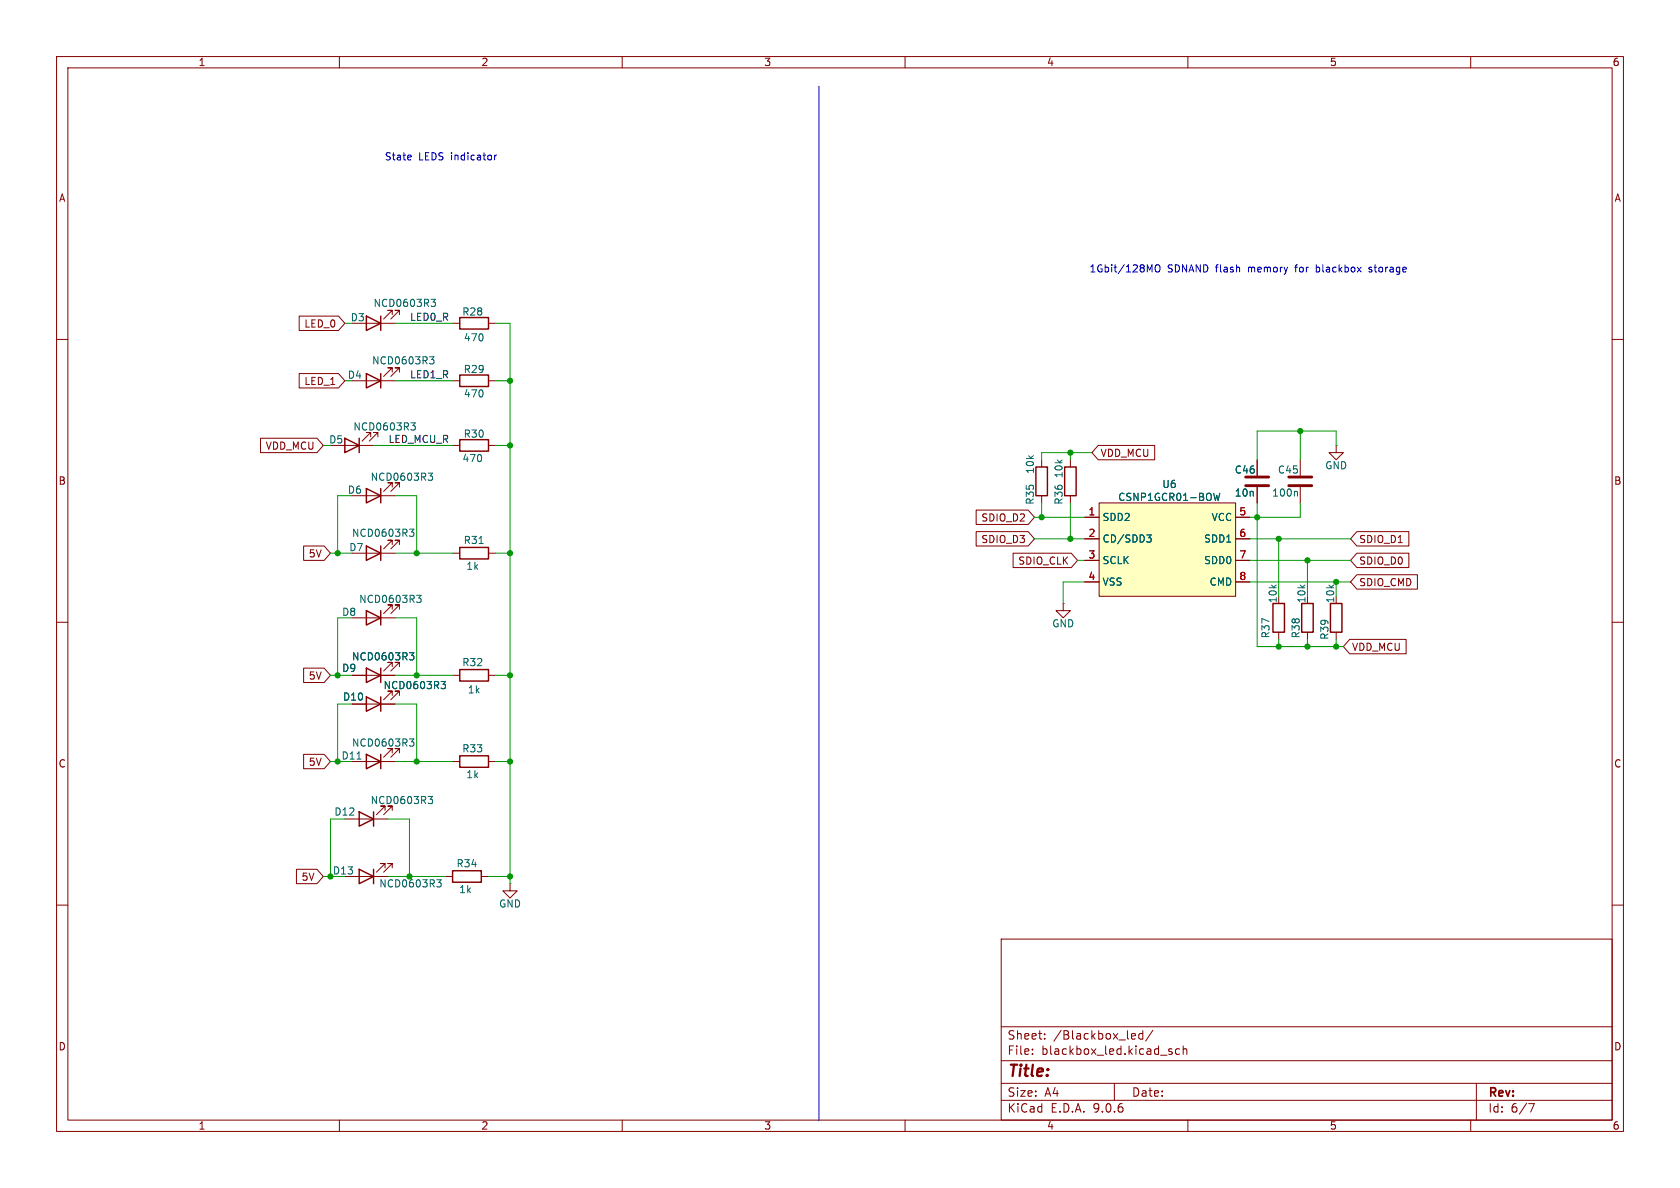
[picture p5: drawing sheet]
<svg xmlns="http://www.w3.org/2000/svg" width="297mm" height="210mm" viewBox="0 0 297 210" stroke-linecap="round" stroke-linejoin="round" font-family="sans-serif">
<g fill="none" stroke="#840000" stroke-width=".18">
<path d="M10 10h277v190h-277zM12 12h273v186h-273zM60 10v2M110 10v2M160 10v2M210 10v2M260 10v2M62.2 57.2h7.6M69.3 55.6v-.7h-.7h.7l-1.5 1.5M70.6 55.6v-.7h-.8h.8l-1.5 1.5M80 57.2h1.3M86.4 57.2h1.2"/>
<path d="M10 60h2M58.4 78.7h7.6M62.2 67.3h7.6M65.5 77.2v-.7h-.7h.7l-1.5 1.5M66.8 77.2v-.7h-.8h.8l-1.5 1.5M69.3 65.8v-.8h-.7h.7l-1.5 1.5M70.6 65.8v-.8h-.8h.8l-1.5 1.5M80 78.7h1.3M80 67.3h1.3M86.4 78.7h1.2M86.4 67.3h1.2M236.2 78.7v1.3h1.3l-1.3 1.3-1.3-1.3h1.3"/>
<path d="M236.2 78.7h.1M285 60h2M62.2 87.6h7.6M62.2 97.8h7.6M69.3 86.1v-.8h-.7h.7l-1.5 1.6M69.3 96.3v-.8h-.7h.7l-1.5 1.5M70.6 86.1v-.8h-.8h.8l-1.5 1.6M70.6 96.3v-.8h-.8h.8l-1.5 1.5M80 97.8h1.3M86.4 97.8h1.2M184.1 81.3v1.3M184.1 87.6v1.3"/>
<path d="M189.2 81.3v1.3M189.2 87.6v1.3M222.2 81.3v2.8M222.2 86.1v2.8M229.9 81.3v2.8M229.9 86.1v2.8M10 110h2M62.2 109.2h7.6M62.2 119.4h7.6M69.3 107.7v-.8h-.7h.7l-1.5 1.6M69.3 117.9v-.8h-.7h.7l-1.5 1.5M70.6 107.7v-.8h-.8h.8l-1.5 1.6"/>
<path d="M70.6 117.9v-.8h-.8h.8l-1.5 1.5M80 119.4h1.3M86.4 119.4h1.2M188 106.7v1.3h1.2l-1.2 1.2-1.3-1.2h1.3M188 106.7h.1M226.1 111.8v1.2M231.1 111.8v1.2M236.2 111.8v1.2M285 110h2M62.2 134.6h7.6M62.2 124.5h7.6M69.3 133.1v-.8h-.7h.7l-1.5 1.6"/>
<path d="M69.3 122.9v-.7h-.7h.7l-1.5 1.5M70.6 133.1v-.8h-.8h.8l-1.5 1.6M70.6 122.9v-.7h-.8h.8l-1.5 1.5M80 134.6h1.3M86.4 134.6h1.2M61 154.9h7.6M61 144.8h7.6M68.1 153.4v-.7h-.8h.8l-1.6 1.5M68.1 143.3v-.8h-.8h.8l-1.6 1.5M69.3 153.4v-.7h-.7h.7l-1.5 1.5M69.3 143.3v-.8h-.7h.7l-1.5 1.5M78.7 154.9h1.3"/>
<path d="M85.1 154.9h1.3M90.2 156.2v1.3h1.2l-1.2 1.3-1.3-1.3h1.3M90.2 156.2h.1M10 160h2M177 166h108v32h-108zM285 160h2M60 198v2M110 198v2M160 198v2M177 194.5h108M177 191.5h108M177 187.5h108"/>
<path d="M177 181.5h108M182.5 186.3v.1M182.5 185.5v.1M184.7 183.6v.1M184.7 182.8v.1M197 191.5v3M200.5 182.7l.2 .4-.7 .1M200.7 183.6l-.2 .1M202 182.2v1.5M202 182.8l-.4-.1-.3 .3v.4l.2 .2h.5M203.8 182.1l-1.3 2M206.7 185.8l.5 .2v.2l-.2 .2-.4-.1"/>
<path d="M206.7 185.5h.5M208.5 185.5l-.4-.1-.3 .3v.4l.2 .2h.5M209.2 185.5l.2-.1 .3 .1 .1 .9M209.2 184.9v1.5M210 198v2M260 198v2M261 191.5v6.5M270.2 195.1h1l-.6 1.5"/>
</g>
<g fill="none" stroke="#840000" stroke-width=".25">
<path d="M64.8 55.9l2.5 1.3-2.5 1.2zM67.3 55.9v2.5M81.3 56.1h5.1v2.1h-5.1zM61 77.5l2.5 1.2-2.5 1.3zM63.5 77.5v2.5M64.8 66l2.5 1.3-2.5 1.3zM67.3 66v2.6M81.3 77.7h5.1v2.1h-5.1zM81.3 66.3h5.1v2h-5.1zM64.8 86.4l2.5 1.2-2.5 1.3zM64.8 96.5l2.5 1.3-2.5 1.3zM67.3 86.4v2.5"/>
<path d="M67.3 96.5v2.6M81.3 96.8h5.1v2h-5.1zM183.1 82.6h2.1v5h-2.1zM188.2 82.6h2v5h-2zM64.8 108l2.5 1.2-2.5 1.3zM64.8 118.1l2.5 1.3-2.5 1.3zM67.3 108v2.5M67.3 118.1v2.6M81.3 118.4h5.1v2h-5.1zM225 106.7h2.1v5.1h-2.1zM230.1 106.7h2.1v5.1h-2.1zM235.2 106.7h2v5.1h-2z"/>
<path d="M64.8 133.4l2.5 1.2-2.5 1.3zM64.8 123.2l2.5 1.3-2.5 1.2zM67.3 123.2v2.5M67.3 133.4v2.5M81.3 133.6h5.1v2h-5.1zM63.5 153.7l2.5 1.2-2.5 1.3zM63.5 143.5l2.5 1.3-2.5 1.3zM66 143.5v2.6M66 153.7v2.5M80 153.9h5.1v2.1h-5.1z"/>
</g>
<g fill="none" stroke="#006464" stroke-width=".18">
<path d="M76.2 52.9h.8l-.4 .5 .3 .1 .1 .4-.3 .3h-.3M72.6 74.7h.8l-.4 .5 .4 .2v.4l-.2 .2h-.4M75.9 63.1h.8l-.4 .4 .4 .2v.4l-.2 .2h-.4M72.4 93.5h.8l-.5 .5 .4 .1 .1 .5-.3 .2h-.3M75.7 83.6h.8l-.5 .5 .4 .1 .1 .5-.3 .2h-.3M84.7 96.1h.7M229.2 86.9l.2 .1v.7M72.4 115.4h.8l-.5 .5 .4 .1 .1 .4-.3 .3h-.3M73.7 105.2h.7l-.4 .5 .4 .1v.5l-.2 .2h-.4M63.1 134.2h.7M72.4 130.6h.8l-.5 .5 .4 .1 .1 .5-.3 .2h-.3M78 120.5h.8l-.5 .5 .4 .1 .1 .4-.3 .2h-.3"/>
<path d="M75.7 140.8h.8l-.5 .5 .4 .1 .1 .4-.3 .3h-.3M77.2 155.5h.8l-.4 .5 .3 .1 .1 .4-.2 .3h-.4"/>
</g>
<path d="M220.2 84.3h4.1M220.2 85.9h4.1M227.8 84.3h4.1M227.8 85.9h4.1" fill="none" stroke="#840000" stroke-width=".51"/>
<path d="M194.3 88.9h24.1v16.5h-24.1z" fill="#ffffc2"/>
<g fill="none" stroke="#840000" stroke-width=".18">
<path d="M52.9 55.9h6.9l1.2 1.3-1.2 1.2h-6.9zM46.1 77.5h9.9l1.1 1.2-1.1 1.3h-9.9zM52.9 66h6.9l1.2 1.3-1.2 1.3h-6.9zM194.2 78.7h9.9v2.6h-9.9l-1.2-1.3zM53.7 96.5h3.6l1.1 1.3-1.1 1.3h-3.6zM172.6 94h9.2l1.1 1.3-1.1 1.2h-9.2zM172.6 90.2h9.2l1.1 1.2-1.1 1.3h-9.2zM179.1 97.8h10.3l1.1 1.3-1.1 1.2h-10.3zM191.8 91.4h2.5M191.8 95.3h2.5M191.8 99.1h2.5M194.3 88.9h24.1v16.5h-24.1z"/>
<path d="M218.4 91.4h2.6M218.4 95.3h2.6M218.4 99.1h2.6M222.2 81.3v2.8M222.2 86.1v2.8M239.9 97.8h9.2v2.5h-9.2l-1.1-1.2zM239.9 94h9.2v2.5h-9.2l-1.1-1.2zM53.7 118.1h3.6l1.1 1.3-1.1 1.3h-3.6zM62.2 119.4h2.6M67.3 119.4h2.5M191.8 102.9h2.5M218.4 102.9h2.6"/>
<path d="M238.6 113h10v2.6h-10l-1.1-1.3zM239.9 101.6h10.7v2.5h-10.7l-1.1-1.2zM53.7 133.3h3.6l1.1 1.3-1.1 1.3h-3.6zM62.2 124.5h2.6M67.3 124.5h2.5M52.4 153.7h3.6l1.1 1.2-1.1 1.3h-3.6z"/>
</g>
<path d="M202.7 94.6h.8l-.4 .4 .3 .2 .1 .4-.2 .2h-.4M214.6 87.2l.3 1.3 .2-.9 .2 .9 .3-1.3M72.4 115.4h.8l-.5 .5 .4 .1 .1 .4-.3 .3h-.3M78 120.5h.8l-.5 .5 .4 .1 .1 .4-.3 .2h-.3" fill="none" stroke="#006464" stroke-width=".18"/>
<path d="M144.8 15.2v182.9M72.5 27.4l.2 .3-.6 .1M72.6 28.2l-.1 .1M87.4 27.4v.9M87.8 27.4l-.4 .3M203.2 47.7l.5-.9v1.3M204.3 47l.2-.2a.43 .43 0 0 1 .6 .4v.5a.42 .42 0 0 1-.5 .4 .42 .42 0 0 1-.4-.4zM232.7 46.8v1.3M232.7 48l.1 .1M232.8 47.2l-.1 .1M242 48l.4 .1M242.4 47.2l-.4 .2 .1 .2 .3 .1" fill="none" stroke="#0000c2" stroke-width=".18"/>
<g fill="none" stroke="#009600" stroke-width=".18">
<path d="M61 57.2h1.2M69.8 57.2h10.2M87.6 57.2h2.6v99M57.1 78.7h1.3M66 78.7h14M69.8 67.3h10.2M87.6 67.3h2.6M87.6 78.7h2.6M229.9 76.2v5.1M236.2 78.7v-2.5h-14v5.1M58.4 97.8h3.8M62.2 87.6h-2.5v10.2"/>
<path d="M69.8 87.6h3.9v10.2M69.8 97.8h10.2M87.6 97.8h2.6M182.9 95.3h8.9M182.9 91.4h8.9M184.1 88.9v2.5M189.2 80v1.3M189.2 88.9v6.4M190.5 99.1h1.3M193 80h-8.9v1.3M221 99.1h17.8M221 95.3h17.8"/>
<path d="M222.2 88.9v25.4h15.3M226.1 95.3v10.1M229.9 88.9v2.5h-8.9M231.1 99.1v6.3M58.4 119.4h3.8M62.2 109.2h-2.5v10.2M69.8 119.4h10.2M69.8 109.2h3.9v10.2M87.6 119.4h2.6M191.8 102.9h-3.8v3.8M221 102.9h17.8M226.1 113v1.3"/>
<path d="M231.1 113v1.3M236.2 102.9v2.5M236.2 113v1.3M58.4 134.6h3.8M62.2 124.5h-2.5v10.1M69.8 124.5h3.9v10.1M69.8 134.6h10.2M87.6 134.6h2.6M61 144.8h-2.6v10.1h-1.3M68.6 154.9h10.1M68.6 144.8h3.8v10.1M86.4 154.9h3.8"/>
</g>
<g fill="#009600" stroke="#009600" stroke-width=".18">
<circle cx="90.2" cy="78.7" r=".46"/>
<circle cx="90.2" cy="67.3" r=".46"/>
<circle cx="59.7" cy="97.8" r=".46"/>
<circle cx="189.2" cy="95.3" r=".46"/>
<circle cx="226.1" cy="95.3" r=".46"/>
<circle cx="222.2" cy="91.4" r=".46"/>
<circle cx="189.2" cy="80" r=".46"/>
<circle cx="184.1" cy="91.4" r=".46"/>
<circle cx="73.7" cy="119.4" r=".46"/>
<circle cx="90.2" cy="119.4" r=".46"/>
<circle cx="90.2" cy="97.8" r=".46"/>
<circle cx="59.7" cy="119.4" r=".46"/>
<circle cx="73.7" cy="97.8" r=".46"/>
<circle cx="229.9" cy="76.2" r=".46"/>
<circle cx="231.1" cy="114.3" r=".46"/>
<circle cx="236.2" cy="114.3" r=".46"/>
<circle cx="231.1" cy="99.1" r=".46"/>
<circle cx="236.2" cy="102.9" r=".46"/>
<circle cx="226.1" cy="114.3" r=".46"/>
<circle cx="90.2" cy="154.9" r=".46"/>
<circle cx="90.2" cy="134.6" r=".46"/>
<circle cx="58.4" cy="154.9" r=".46"/>
<circle cx="73.7" cy="134.6" r=".46"/>
<circle cx="72.4" cy="154.9" r=".46"/>
<circle cx="59.7" cy="134.6" r=".46"/>
</g>
<text font-size="2.8" fill="#840000" x="178" y="190.9">Title:</text>
<g font-size="2.1" fill="#840000">
<text x="178" y="184">Sheet:</text>
<text x="186.2" y="184">/Blackbox_led/</text>
<text x="178" y="186.7">File:</text>
<text x="184.1" y="186.7">blackbox_led.kicad_sch</text>
<text x="178" y="196.9">KiCad</text>
<text x="178" y="194.1">Size:</text>
<text x="184.7" y="194.1">A4</text>
<text x="185.7" y="196.9">E.D.A.</text>
<text x="193.3" y="196.9">9.0.6</text>
<text x="200" y="194.1">Date:</text>
<text x="263" y="194.3">Rev:</text>
<text x="263" y="196.9">Id:</text>
<text x="267.1" y="196.9">6/7</text>
</g>
<g font-size="1.8" fill="#840000">
<text x="35" y="11.9">1</text>
<text x="85" y="11.9">2</text>
<text x="135" y="11.9">3</text>
<text x="185" y="11.9">4</text>
<text x="235" y="11.9">5</text>
<text x="285" y="11.9">6</text>
<text x="10.3" y="35.9">A</text>
<text x="285.3" y="35.9">A</text>
<text x="53.7" y="58.1">LED_0</text>
<text x="53.7" y="68.3">LED_1</text>
<text x="46.9" y="79.7">VDD_MCU</text>
<text x="194.5" y="81">VDD_MCU</text>
<text x="10.3" y="85.9">B</text>
<text x="285.3" y="85.9">B</text>
<text x="173.4" y="92.4">SDIO_D2</text>
<text x="54.5" y="98.7">5V</text>
<text x="173.4" y="96.2">SDIO_D3</text>
<text x="179.9" y="100">SDIO_CLK</text>
<text x="240.2" y="100">SDIO_D0</text>
<text x="240.2" y="96.2">SDIO_D1</text>
<text x="240.2" y="103.8">SDIO_CMD</text>
<text x="238.9" y="115.3">VDD_MCU</text>
<text x="54.5" y="120.3">5V</text>
<text x="10.3" y="135.9">C</text>
<text x="54.5" y="135.6">5V</text>
<text x="285.3" y="135.9">C</text>
<text x="53.2" y="155.9">5V</text>
<text x="10.3" y="185.9">D</text>
<text x="285.3" y="185.9">D</text>
<text x="35" y="199.9">1</text>
<text x="85" y="199.9">2</text>
<text x="135" y="199.9">3</text>
<text x="185" y="199.9">4</text>
<text x="235" y="199.9">5</text>
<text x="285" y="199.9">6</text>
</g>
<g font-size="1.8" fill="#0000c2">
<text x="67.9" y="28.6">State</text>
<text x="74" y="28.6">LEDS indicator</text>
<text x="192.5" y="48.4">1Gbit/128MO</text>
<text x="206.4" y="48.4">SDNAND flash</text>
<text x="220.9" y="48.4">memory</text>
<text x="229.5" y="48.4">for</text>
<text x="233.3" y="48.4">blackbox</text>
<text x="242.9" y="48.4">storage</text>
</g>
<g font-size="1.8" fill="#006464">
<text x="61.9" y="57">D3</text>
<text x="65.9" y="54.5">NCD0603R3</text>
<text x="81.6" y="56">R28</text>
<text x="65.7" y="64.6">NCD0603R3</text>
<text x="81.9" y="60.6">470</text>
<text x="81.9" y="66.1">R29</text>
<text x="81.9" y="70.5">470</text>
<text x="62.4" y="76.3">NCD0603R3</text>
<text x="81.9" y="77.6">R30</text>
<text x="58.1" y="78.6">D5</text>
<text x="81.7" y="81.9">470</text>
<text x="183" y="83.9" transform="rotate(-90 183 83.9)">10k</text>
<text x="218.2" y="83.9">C46</text>
<text x="225.8" y="83.9">C45</text>
<text x="234.2" y="83.2">GND</text>
<text x="61.4" y="87.5">D6</text>
<text x="65.4" y="85.2">NCD0603R3</text>
<text x="183" y="89.3" transform="rotate(-90 183 89.3)">R35</text>
<text x="188.1" y="89.3" transform="rotate(-90 188.1 89.3)">R36</text>
<text x="188.1" y="84.6" transform="rotate(-90 188.1 84.6)">10k</text>
<text x="197.6" y="88.7">CSNP1GCR01-BOW</text>
<text x="205.4" y="86.5">U6</text>
<text x="218.2" y="88">10n</text>
<text x="224.8" y="88">100n</text>
<text x="62.1" y="95.1">NCD0603R3</text>
<text x="194.8" y="92.3">SDD2</text>
<text x="214.1" y="92.3">VCC</text>
<text x="61.7" y="97.6">D7</text>
<text x="81.9" y="96.4">R31</text>
<text x="82.3" y="100.9">1k</text>
<text x="194.8" y="96.1">CD/SDD3</text>
<text x="194.8" y="99.9">SCLK</text>
<text x="212.8" y="96.1">SDD1</text>
<text x="212.8" y="99.9">SDD0</text>
<text x="63.4" y="106.8">NCD0603R3</text>
<text x="194.8" y="103.7">VSS</text>
<text x="213.7" y="103.7">CMD</text>
<text x="225.9" y="106.7" transform="rotate(-90 225.9 106.7)">10k</text>
<text x="231" y="106.7" transform="rotate(-90 231 106.7)">10k</text>
<text x="236.1" y="106.7" transform="rotate(-90 236.1 106.7)">10k</text>
<text x="60.4" y="109.1">D8</text>
<text x="185.9" y="111.1">GND</text>
<text x="224.6" y="112.9" transform="rotate(-90 224.6 112.9)">R37</text>
<text x="230" y="112.9" transform="rotate(-90 230 112.9)">R38</text>
<text x="235.1" y="113.2" transform="rotate(-90 235.1 113.2)">R39</text>
<text x="60.4" y="119">D9</text>
<text x="62.1" y="116.9">NCD0603R3</text>
<text x="81.6" y="118">R32</text>
<text x="60.5" y="124.1">D10</text>
<text x="67.7" y="122">NCD0603R3</text>
<text x="82.6" y="122.8">1k</text>
<text x="60.3" y="134.5">D11</text>
<text x="62.1" y="132.2">NCD0603R3</text>
<text x="81.6" y="133.2">R33</text>
<text x="82.3" y="137.8">1k</text>
<text x="65.4" y="142.3">NCD0603R3</text>
<text x="59" y="144.4">D12</text>
<text x="80.6" y="153.5">R34</text>
<text x="66.9" y="157.1">NCD0603R3</text>
<text x="81.1" y="158.1">1k</text>
<text x="88.1" y="160.6">GND</text>
</g>
<g font-size="1.8" fill="#0f0f0f">
<text x="72.4" y="56.8">LED0_R</text>
<text x="72.4" y="67">LED1_R</text>
<text x="68.6" y="78.4">LED_MCU_R</text>
</g>
<g font-size="1.8" fill="#009600">
<text x="61.4" y="67.2">D4</text>
<text x="58.8" y="154.8">D13</text>
</g>
<g font-size="1.8" fill="#a90000">
<text x="192.3" y="91.2">1</text>
<text x="192.3" y="95">2</text>
<text x="219" y="91.2">5</text>
<text x="219" y="95">6</text>
<text x="192.3" y="98.8">3</text>
<text x="219" y="98.8">7</text>
<text x="192.3" y="102.6">4</text>
<text x="219" y="102.6">8</text>
</g>
</svg>
